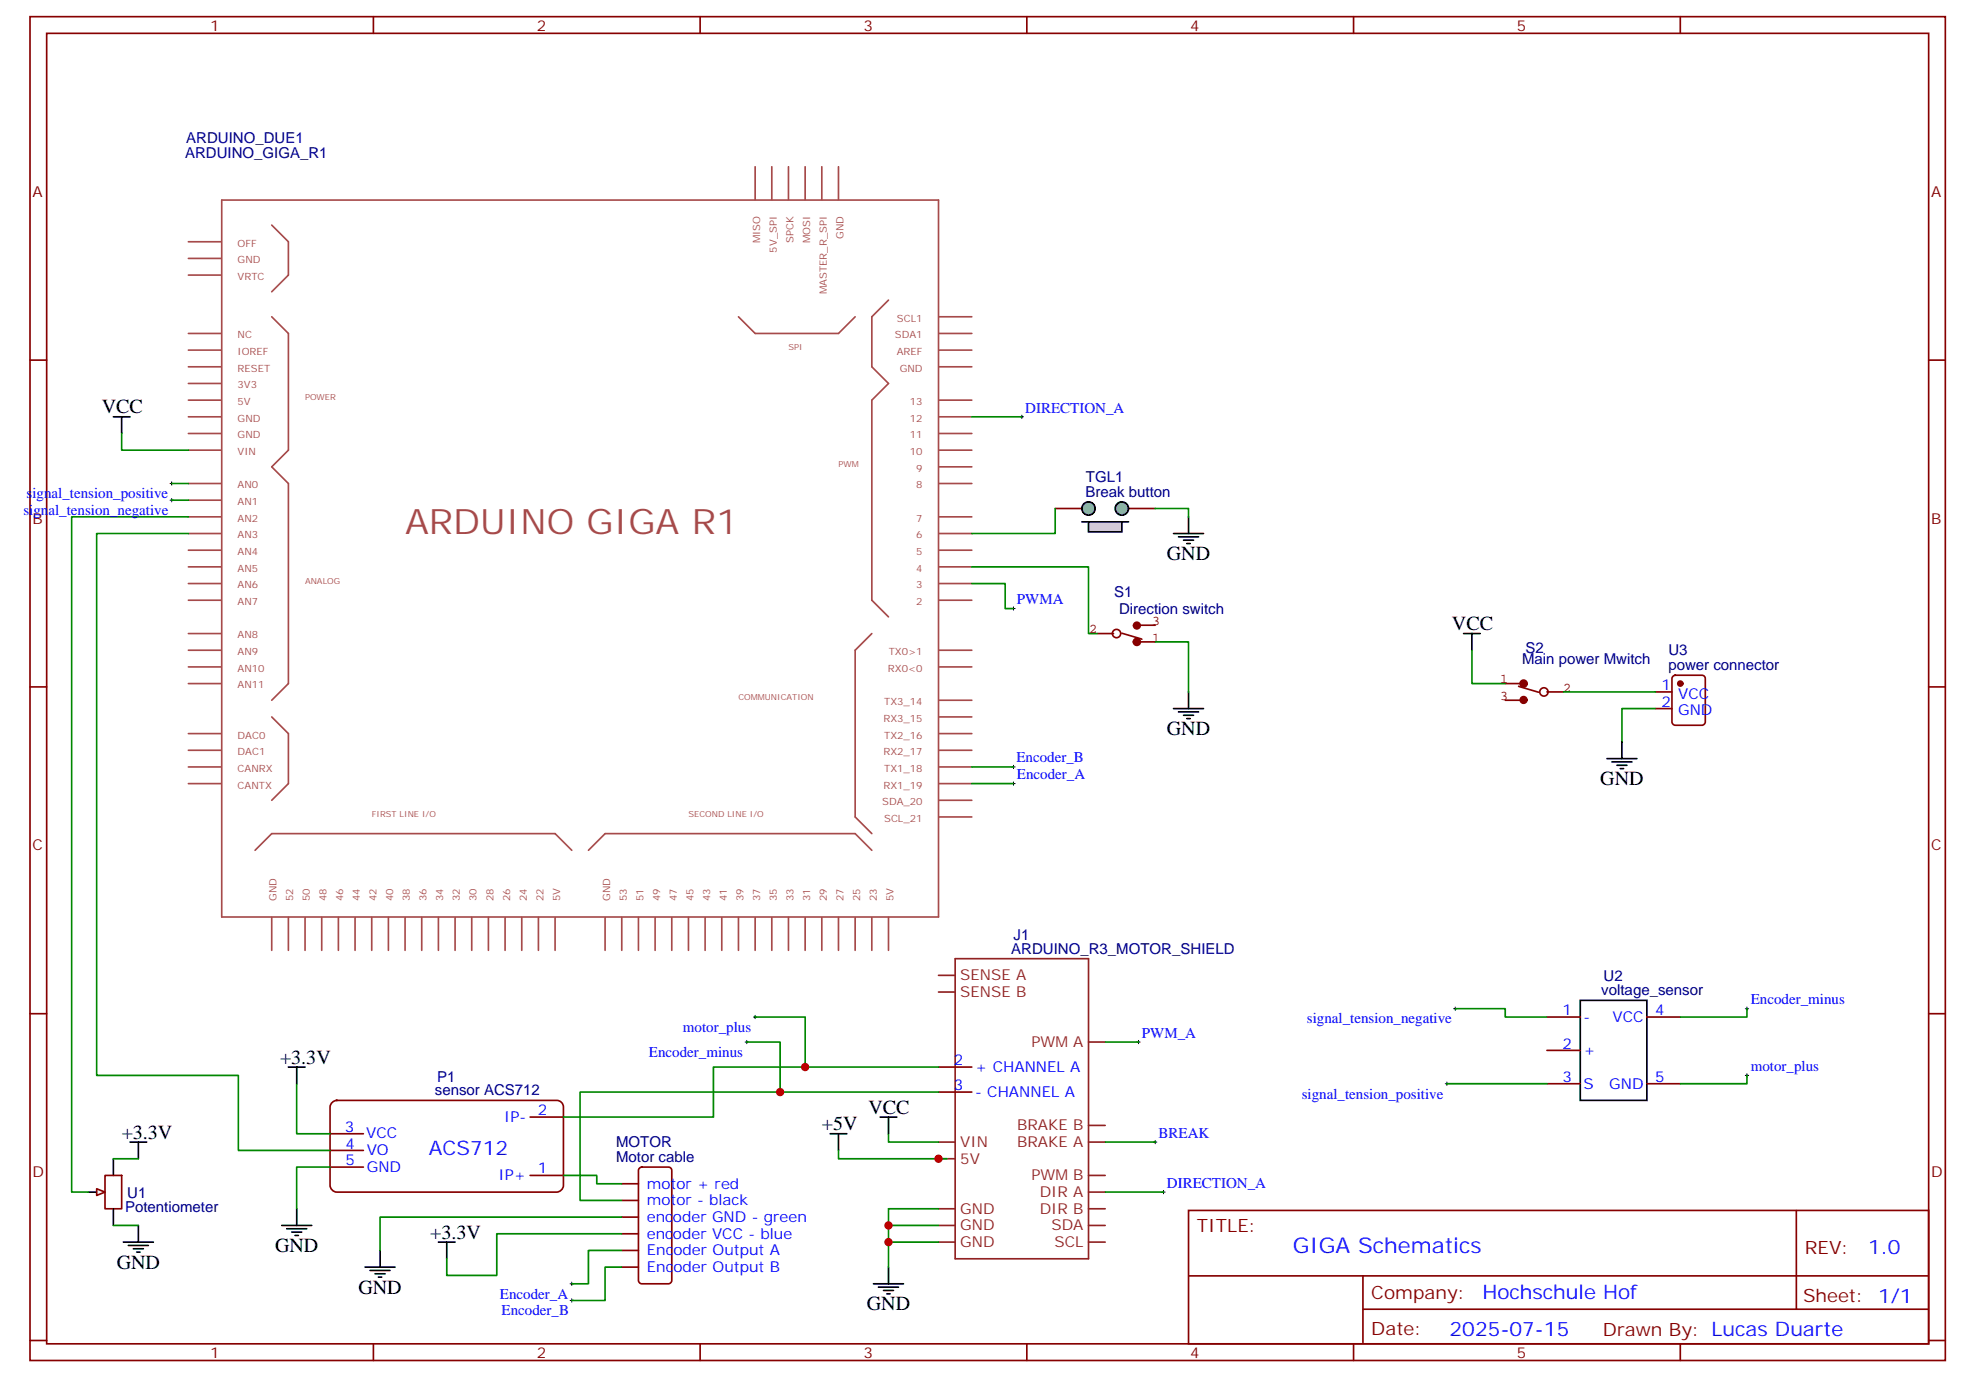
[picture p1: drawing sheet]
<svg xmlns="http://www.w3.org/2000/svg" width="415mm" height="292mm" viewBox="0 0 415 292" stroke-linecap="round" stroke-linejoin="round" font-family="sans-serif">
<g fill="none" stroke="#870000" stroke-width=".35">
<path d="M6.3 3.5h405.4v284.4h-405.4zM9.9 7.1h398.3v277.2h-398.3zM79 3.5v3.6M148.2 3.5v3.6M217.3 3.5v3.6M286.5 3.5v3.6M355.6 3.5v3.6M6.3 76.2h3.6M408.2 76.2h3.5M6.3 145.3h3.6M408.2 145.3h3.5M6.3 214.5h3.6"/>
<path d="M408.2 214.5h3.5M22.2 248.7h3.6v7.1h-3.6zM251.5 256.1h156.7v28.2h-156.7zM380.2 256.1v20.9M251.6 270h156.4M288.4 277h119.6M288.4 270v14.1M6.3 283.6h3.6M79 284.3v3.6M148.2 284.3v3.6M217.3 284.3v3.6M286.5 284.3v3.6"/>
<path d="M355.6 284.3v3.6M408.2 283.6h3.5"/>
</g>
<g fill="none" stroke="#a64a4a" stroke-width=".35">
<path d="M159.8 35.3v6.9M163.3 35.3v6.9M166.9 35.3v6.9M170.4 35.3v6.9M173.9 35.3v6.9M177.4 35.3v6.9M39.9 51.2h6.9M39.9 54.7h6.9M39.9 58.2h6.9M46.9 42.3h151.7v151.7h-151.7zM57.5 47.6l3.5 3.6v7l-3.5 3.5M39.9 70.6h6.9"/>
<path d="M39.9 74.1h6.9M39.9 77.6h6.9M57.5 67l3.5 3.6v24.6l-3.5 3.6 3.5 3.5v42.3l-3.5 3.6M156.3 67l3.5 3.6h17.7l3.5-3.6M188 63.5l-3.5 3.5v10.6l3.5 3.5-3.5 3.6v42.3l3.5 3.5M198.7 70.6h7M198.7 74.1h7M198.7 77.6h7M198.7 67h7M39.9 81.1h6.9M39.9 84.7h6.9M39.9 88.2h6.9"/>
<path d="M39.9 91.7h6.9M39.9 95.2h6.9M198.7 84.7h7M198.7 88.2h7M198.7 91.7h7M198.7 98.8h7M198.7 95.2h7M39.9 102.3h6.9M39.9 105.8h6.9M39.9 109.4h6.9M39.9 112.9h6.9M39.9 116.4h6.9"/>
<path d="M39.9 119.9h6.9M198.7 102.3h7M198.7 109.4h7M198.7 112.9h7M198.7 116.4h7M198.7 119.9h7M39.9 123.5h6.9M39.9 127h6.9M39.9 134.1h6.9M39.9 137.6h6.9M184.5 134.1l-3.5 3.5v35.3l3.5 3.5M198.7 123.5h7"/>
<path d="M198.7 127h7M198.7 137.6h7M39.9 141.1h6.9M39.9 144.6h6.9M39.9 155.2h6.9M39.9 158.8h6.9M57.5 151.7l3.5 3.5v10.6l-3.5 3.5M198.7 141.1h7M198.7 155.2h7M198.7 158.8h7M198.7 151.7h7M198.7 148.2h7"/>
<path d="M39.9 162.3h6.9M39.9 165.8h6.9M54 179.9l3.5-3.5h60l3.5 3.5M124.5 179.9l3.6-3.5h52.9l3.5 3.5M198.7 162.3h7M198.7 165.8h7M198.7 172.9h7M198.7 169.3h7M57.5 194.1v7M61 194.1v7M64.6 194.1v7M68.1 194.1v7"/>
<path d="M71.6 194.1v7M75.1 194.1v7M78.7 194.1v7M82.2 194.1v7M85.7 194.1v7M89.3 194.1v7M92.8 194.1v7M96.3 194.1v7M99.8 194.1v7M103.4 194.1v7M106.9 194.1v7M110.4 194.1v7"/>
<path d="M113.9 194.1v7M117.5 194.1v7M128.1 194.1v7M131.6 194.1v7M135.1 194.1v7M138.6 194.1v7M142.2 194.1v7M145.7 194.1v7M149.2 194.1v7M152.8 194.1v7M156.3 194.1v7M159.8 194.1v7"/>
<path d="M163.3 194.1v7M166.9 194.1v7M170.4 194.1v7M173.9 194.1v7M177.4 194.1v7M181 194.1v7M184.5 194.1v7M188 194.1v7"/>
</g>
<g fill="none" stroke="#8c2424" stroke-width=".35">
<path d="M198.6 206.4h3.5M198.6 209.9h3.5M202.1 202.8h28.3v63.5h-28.3zM230.4 220.5h3.5M230.4 238.1h3.5M198.6 241.7h3.5M198.6 255.8h3.5M198.6 245.2h3.5M198.6 259.3h3.5M230.4 241.7h3.5M230.4 248.7h3.5M230.4 252.2h3.5"/>
<path d="M230.4 255.8h3.5M230.4 259.3h3.5M198.6 262.8h3.5M230.4 262.8h3.5"/>
</g>
<path d="M18.7 252.2h1.8M24 245.2v3.5M24 255.8v3.5" fill="none" stroke="#000" stroke-width=".35"/>
<path d="M20.5 251.5l1.7 .7-1.7 .7z" fill="#f0f0f0" stroke="#870000" stroke-width=".35"/>
<g fill="#850000" stroke="#850000" stroke-width=".35">
<circle cx="240.6" cy="132.4" r=".71"/>
<circle cx="240.6" cy="135.8" r=".74"/>
<circle cx="322.4" cy="148.1" r=".71"/>
<circle cx="322.4" cy="144.6" r=".74"/>
</g>
<g fill="none" stroke="#850000" stroke-width=".35">
<path d="M232.1 134.1h3.6M237.4 134l4.3 1.3M240.8 135.8h3.7M240.9 132.3h3.6M318.6 144.6h3.6M318.6 148.2h3.6M321.4 145.2l4.2 1.3M327.4 146.4h3.5"/>
<circle cx="236.3" cy="134.1" r=".88"/>
<circle cx="326.7" cy="146.4" r=".88"/>
</g>
<path d="M223.3 107.6h7.1M237.4 107.6h7.1" fill="none" stroke="#870000" stroke-width=".35"/>
<g fill="#999" stroke="#000" stroke-width=".35">
<circle cx="237.4" cy="107.6" r="1.41"/>
<circle cx="230.4" cy="107.6" r="1.41"/>
</g>
<path d="M229 110.4h9.8" fill="none" stroke="#000" stroke-width=".35"/>
<path d="M230.4 110.4h7v2.1h-7z" fill="#ccc" stroke="#000" stroke-width=".35"/>
<path d="M334.4 211.7h14.1v21.1h-14.1z" fill="none" stroke="#000" stroke-width=".35"/>
<path d="M327.4 215.2h7M348.5 215.2h7.1M327.4 222.2h7M327.4 229.3h7M348.5 229.3h7.1" fill="none" stroke="#870000" stroke-width=".35"/>
<path d="M70.2 233.4l.3-.3 .8-.3h46.5a1.41 1.41 0 0 1 1.4 1.4v16.6a1.51 1.51 0 0 1-1.4 1.4h-46.5a1.51 1.51 0 0 1-1.5-1.4v-16.6z" fill="#fff" stroke="#800000" stroke-width=".35"/>
<g fill="none" stroke="#870000" stroke-width=".35">
<path d="M350.3 146.4h3.5M350.3 149.9h3.5M354.1 143.1l.4-.2h5.7a.71 .71 0 0 1 .7 .7v9.2a.76 .76 0 0 1-.7 .7h-5.7a.76 .76 0 0 1-.7-.7v-9.2zM69.8 239.9h7.1M112.2 236.4h7M198.6 225.8h7.1M198.6 231.1h7.1M69.8 243.4h7.1M69.8 246.9h7.1M112.2 248.7h7M131.6 250.5h3.5M131.6 254h3.5"/>
<path d="M131.6 257.5h3.5M135.3 247.2l.5-.3h5.7a.71 .71 0 0 1 .7 .8v23.2a.76 .76 0 0 1-.7 .7h-5.7a.76 .76 0 0 1-.7-.7v-23.2zM131.6 261.1h3.5M131.6 264.6h3.5M131.6 268.1h3.5"/>
</g>
<g fill="none" stroke="#008700" stroke-width=".35">
<path d="M25.8 91.7v3.5h14.1M205.7 88.2h10.6M36.3 102.3h3.6M36.3 105.8h3.6M39.9 109.4h-24.7v142.8h3.5M39.9 112.9h-19.4v114.6h29.9v15.9h19.4M205.7 119.9h24.7v14.2h1.7M223.3 107.6v5.3h-17.6M244.5 107.6h7v1.8M205.7 123.5h7v5.3h1.8M244.5 135.8h7v10.6M311.5 137.6v7h7.1"/>
<path d="M330.9 146.4h19.4M350.3 149.9h-7v7.1M205.7 162.3h8.8M205.7 165.8h8.8M159.8 215.2h10.6v10.6M308 213.4h10.6v1.8h8.8M369.7 213.4v1.8h-14.1M62.8 229.3v10.6h7M158 220.5h7.1v10.6M188 239.9v1.8h10.6M198.6 225.8h-47.6v10.6h-31.8M198.6 231.1h-75.8v22.9h8.8"/>
<path d="M233.9 220.5h7M306.2 229.3h21.2M369.7 227.5v1.8h-14.1M24 245.2h5.3M24 259.3h5.3M69.8 246.9h-7v8.9M119.2 248.7h7.1v1.8h5.3M131.6 257.5h-51.2v7.1M177.4 243.4v1.8h23M198.6 259.3h-10.6v3.5M198.6 255.8h-10.6v3.5M233.9 241.7h10.6"/>
<path d="M233.9 252.2h12.3M131.6 261.1h-26.5v8.8h-10.6v-3.6M131.6 264.6h-7.1v7h-3.5M131.6 268.1h-3.5v7.1h-7.1M198.6 262.8h-10.6v5.3"/>
</g>
<g fill="none" stroke="#000" stroke-width=".35">
<path d="M24 88.2h3.5M25.8 88.2v3.5M248.4 112.9h6.3M249.4 113.6h4.2M250.5 114.3h2.1M251.2 115h.7M251.5 109.4v3.5M309.7 134.1h3.6M311.5 134.1v3.5M248.4 149.9h6.3M249.4 150.6h4.2M250.5 151.3h2.1"/>
<path d="M251.2 152h.7M251.5 146.4v3.5M343.3 157v3.5M340.1 160.5h6.3M341.1 161.2h4.3M342.2 161.9h2.1M342.9 162.6h.7M61 225.8h3.6M62.8 225.8v3.5M175.7 239.9h3.5M177.4 239.9v3.5M186.3 236.4h3.5"/>
<path d="M188 236.4v3.5M27.5 241.7h3.5M29.3 241.7v3.5M29.3 259.3v3.5M59.6 259.3h6.4M60.7 260h4.2M62.8 255.8v3.5M26.1 262.8h6.4M27.2 263.5h4.2M28.2 264.2h2.1M28.9 264.9h.7M61.7 260.7h2.2"/>
<path d="M62.4 261.4h.7M77.3 268.1h6.3M78.3 268.8h4.2M79.4 269.5h2.1M80.1 270.2h.7M80.4 264.6v3.5M92.8 262.8h3.5M94.5 262.8v3.5M184.9 271.6h6.3M185.9 272.3h4.2M187 273.1h2.1M187.7 273.8h.7"/>
<path d="M188 268.1v3.5"/>
</g>
<circle cx="355.6" cy="144.6" r=".53" fill="#870000" stroke="#870000" stroke-width=".35"/>
<g fill="none" stroke="#000" stroke-width=".21">
<path d="M215.9 88.2h.7M216.3 87.8v.7M36 102.3h.7M36 105.8h.7M36.3 102v.7M36.3 105.5v.7M214.1 128.8h.7M214.5 128.4v.7M214.1 165.8h.7M214.1 162.3h.7M214.5 161.9v.7M214.5 165.5v.7"/>
<path d="M159.5 215.2h.7M159.8 214.8v.7M307.6 213.4h.7M308 213.1v.7M369.4 213.4h.7M369.7 213.1v.7M157.7 220.5h.7M158 220.1v.7M240.6 220.5h.7M240.9 220.1v.7M305.9 229.3h.7M306.2 229v.7"/>
<path d="M369.4 227.5h.7M369.7 227.2v.7M244.1 241.7h.7M244.5 241.3v.7M245.9 252.2h.7M246.2 251.9v.7M120.6 271.6h.8M120.6 275.2h.8M121 271.3v.7M121 274.8v.7"/>
</g>
<g fill="#c00">
<circle cx="188" cy="262.8" r=".88"/>
<circle cx="188" cy="259.3" r=".88"/>
<circle cx="198.6" cy="245.2" r=".88"/>
<circle cx="170.4" cy="225.8" r=".88"/>
<circle cx="165.1" cy="231.1" r=".88"/>
</g>
<text font-size="7.4" fill="#a54b4b" x="85.7" y="112.9">ARDUINO GIGA R1</text>
<text font-size="4.6" fill="#00f" x="273.6" y="265.1">GIGA Schematics</text>
<g font-size="4.2">
<text x="21.5" y="87.5">VCC</text>
<text x="246.9" y="118.5">GND</text>
<text x="307.3" y="133.3">VCC</text>
<text x="246.9" y="155.6">GND</text>
<text x="338.7" y="166.2">GND</text>
<text x="59.3" y="225.1">+3.3V</text>
<text x="173.9" y="239.2">+5V</text>
<text x="183.8" y="235.7">VCC</text>
<text x="25.8" y="240.9">+3.3V</text>
<text x="91" y="262.1">+3.3V</text>
<text x="24.7" y="268.5">GND</text>
<text x="58.2" y="264.9">GND</text>
<text x="75.8" y="273.8">GND</text>
<text x="183.4" y="277.3">GND</text>
</g>
<g font-size="4.2" fill="#00f">
<text x="90.8" y="244.5">ACS712</text>
<text x="395.3" y="265.4">1.0</text>
<text x="313.7" y="274.9">Hochschule Hof</text>
<text x="306.8" y="282.7">2025-07-15</text>
</g>
<g font-size="3.9" fill="#800">
<text x="253.3" y="260.7">TITLE:</text>
<text x="381.9" y="265.4">REV:</text>
<text x="290.2" y="274.9">Company:</text>
<text x="381.6" y="275.5">Sheet: 1/1</text>
<text x="290.2" y="282.6">Date:</text>
<text x="339.2" y="282.7">Drawn By: Lucas Duarte</text>
</g>
<g font-size="3.2" fill="#800">
<text x="44.4" y="6.5">1</text>
<text x="113.6" y="6.5">2</text>
<text x="182.7" y="6.5">3</text>
<text x="251.9" y="6.5">4</text>
<text x="321" y="6.5">5</text>
<text x="6.9" y="41.6">A</text>
<text x="408.7" y="41.6">A</text>
<text x="6.9" y="110.8">B</text>
<text x="408.7" y="110.8">B</text>
<text x="6.9" y="179.9">C</text>
<text x="408.7" y="179.9">C</text>
<text x="6.9" y="249.1">D</text>
<text x="408.7" y="249.1">D</text>
<text x="44.4" y="287.3">1</text>
<text x="113.6" y="287.3">2</text>
<text x="182.7" y="287.3">3</text>
<text x="251.9" y="287.3">4</text>
<text x="321" y="287.3">5</text>
</g>
<g font-size="3.2" fill="#000080">
<text x="39.2" y="33.5">ARDUINO_GIGA_R1</text>
<text x="39.4" y="30.3">ARDUINO_DUE1</text>
<text x="229.8" y="101.9">TGL1</text>
<text x="229.7" y="105.1">Break button</text>
<text x="235.8" y="126.4">S1</text>
<text x="236.8" y="129.9">Direction switch</text>
<text x="322.1" y="140.5">Main power Mwitch</text>
<text x="322.9" y="138.3">S2</text>
<text x="353.1" y="141.8">power connector</text>
<text x="353.1" y="138.6">U3</text>
<text x="214" y="201.8">ARDUINO_R3_MOTOR_SHIELD</text>
<text x="214.5" y="198.9">J1</text>
<text x="339.4" y="207.7">U2</text>
<text x="338.9" y="210.6">voltage_sensor</text>
<text x="92" y="231.8">sensor ACS712</text>
<text x="92.5" y="228.8">P1</text>
<text x="130.4" y="245.9">Motor cable</text>
<text x="130.4" y="242.7">MOTOR</text>
<text x="26.5" y="256.4">Potentiometer</text>
<text x="26.9" y="253.4">U1</text>
</g>
<g font-size="3.2" fill="#00f">
<text x="217" y="87.3">DIRECTION_A</text>
<text x="5.6" y="105.4">signal_tension_positive</text>
<text x="5" y="109">signal_tension_negative</text>
<text x="215.2" y="127.9">PWMA</text>
<text x="351.6" y="146.1">1</text>
<text x="351.6" y="149.6">2</text>
<text x="355.1" y="147.8">VCC</text>
<text x="355.1" y="151.3">GND</text>
<text x="215.1" y="161.3">Encoder_B</text>
<text x="215.2" y="164.8">Encoder_A</text>
<text x="330.7" y="214.8">1</text>
<text x="350.3" y="214.8">4</text>
<text x="370.5" y="212.5">Encoder_minus</text>
<text x="144.5" y="218.4">motor_plus</text>
<text x="241.7" y="219.6">PWM_A</text>
<text x="276.6" y="216.6">signal_tension_negative</text>
<text x="330.7" y="221.9">2</text>
<text x="335.1" y="216.3">-</text>
<text x="341.2" y="216.3">VCC</text>
<text x="137.3" y="223.7">Encoder_minus</text>
<text x="201.9" y="225.4">2</text>
<text x="206.4" y="226.8">+ CHANNEL A</text>
<text x="335.1" y="223.3">+</text>
<text x="370.5" y="226.6">motor_plus</text>
<text x="201.9" y="230.7">3</text>
<text x="206.4" y="232.1">- CHANNEL A</text>
<text x="275.5" y="232.4">signal_tension_positive</text>
<text x="330.7" y="229">3</text>
<text x="335.1" y="230.4">S</text>
<text x="340.6" y="230.4">GND</text>
<text x="350.3" y="229">5</text>
<text x="73" y="239.4">3</text>
<text x="106.7" y="237.3">IP-</text>
<text x="113.8" y="235.9">2</text>
<text x="73.1" y="243.1">4</text>
<text x="77.5" y="240.9">VCC</text>
<text x="77.6" y="244.5">VO</text>
<text x="245.2" y="240.8">BREAK</text>
<text x="73.1" y="246.6">5</text>
<text x="77.6" y="248">GND</text>
<text x="105.5" y="249.7">IP+</text>
<text x="113.8" y="248.3">1</text>
<text x="136.9" y="251.5">motor + red</text>
<text x="246.9" y="251.4">DIRECTION_A</text>
<text x="136.9" y="255.1">motor - black</text>
<text x="136.9" y="258.6">encoder GND - green</text>
<text x="136.9" y="262.1">encoder VCC - blue</text>
<text x="136.9" y="265.6">Encoder Output A</text>
<text x="136.9" y="269.2">Encoder Output B</text>
<text x="105.8" y="274.8">Encoder_A</text>
<text x="106.2" y="278.3">Encoder_B</text>
</g>
<g font-size="3.2" fill="#8d2323">
<text x="203.2" y="207.4">SENSE A</text>
<text x="203.2" y="211">SENSE B</text>
<text x="218.3" y="221.5">PWM A</text>
<text x="215.3" y="239.2">BRAKE B</text>
<text x="203.2" y="242.7">VIN</text>
<text x="215.3" y="242.7">BRAKE A</text>
<text x="203.2" y="246.2">5V</text>
<text x="218.3" y="249.8">PWM B</text>
<text x="203.2" y="256.8">GND</text>
<text x="220" y="256.8">DIR B</text>
<text x="220" y="253.3">DIR A</text>
<text x="203.2" y="260.4">GND</text>
<text x="203.2" y="263.9">GND</text>
<text x="222.5" y="260.4">SDA</text>
<text x="223.2" y="263.9">SCL</text>
</g>
<g font-size="2.8" fill="#840000">
<text x="230.5" y="134">2</text>
<text x="243.8" y="135.8">1</text>
<text x="243.8" y="132.3">3</text>
<text x="317.5" y="148.1">3</text>
<text x="317.5" y="144.6">1</text>
<text x="330.8" y="146.4">2</text>
</g>
<g font-size="2.1" fill="#a54b4b">
<text x="50.3" y="52.2">OFF</text>
<text x="160.8" y="51.5" transform="rotate(-90 160.8 51.5)">MISO</text>
<text x="164.4" y="53.4" transform="rotate(-90 164.4 53.4)">5V_SPI</text>
<text x="167.9" y="51.4" transform="rotate(-90 167.9 51.4)">SPCK</text>
<text x="171.4" y="51.5" transform="rotate(-90 171.4 51.5)">MOSI</text>
<text x="178.5" y="50.5" transform="rotate(-90 178.5 50.5)">GND</text>
<text x="50.3" y="55.7">GND</text>
<text x="50.3" y="59.2">VRTC</text>
<text x="175" y="62.3" transform="rotate(-90 175 62.3)">MASTER_R_SPI</text>
<text x="50.3" y="71.6">NC</text>
<text x="189.4" y="71.6">SDA1</text>
<text x="189.8" y="68.1">SCL1</text>
<text x="50.3" y="75.1">IOREF</text>
<text x="189.8" y="75.1">AREF</text>
<text x="50.3" y="78.7">RESET</text>
<text x="50.3" y="82.2">3V3</text>
<text x="190.4" y="78.7">GND</text>
<text x="50.3" y="85.7">5V</text>
<text x="50.3" y="89.2">GND</text>
<text x="192.6" y="89.2">12</text>
<text x="192.6" y="85.7">13</text>
<text x="50.3" y="92.8">GND</text>
<text x="192.6" y="92.8">11</text>
<text x="50.3" y="96.3">VIN</text>
<text x="192.6" y="96.3">10</text>
<text x="193.9" y="99.8">9</text>
<text x="50.3" y="103.3">AN0</text>
<text x="50.3" y="106.9">AN1</text>
<text x="193.9" y="103.3">8</text>
<text x="50.3" y="110.4">AN2</text>
<text x="50.3" y="113.9">AN3</text>
<text x="193.9" y="113.9">6</text>
<text x="193.9" y="110.4">7</text>
<text x="50.3" y="117.5">AN4</text>
<text x="193.9" y="117.5">5</text>
<text x="50.3" y="121">AN5</text>
<text x="50.3" y="124.5">AN6</text>
<text x="193.9" y="124.5">3</text>
<text x="193.9" y="121">4</text>
<text x="50.3" y="128">AN7</text>
<text x="193.9" y="128">2</text>
<text x="50.3" y="135.1">AN8</text>
<text x="50.3" y="138.6">AN9</text>
<text x="50.3" y="142.2">AN10</text>
<text x="187.9" y="142.2">RX0&lt;0</text>
<text x="188.1" y="138.6">TX0&gt;1</text>
<text x="50.3" y="145.7">AN11</text>
<text x="187.1" y="149.2">TX3_14</text>
<text x="187" y="152.7">RX3_15</text>
<text x="50.3" y="156.3">DAC0</text>
<text x="50.3" y="159.8">DAC1</text>
<text x="187" y="159.8">RX2_17</text>
<text x="187.1" y="156.3">TX2_16</text>
<text x="50.3" y="163.3">CANRX</text>
<text x="50.3" y="166.8">CANTX</text>
<text x="187" y="166.8">RX1_19</text>
<text x="187.1" y="163.3">TX1_18</text>
<text x="186.7" y="170.4">SDA_20</text>
<text x="187.1" y="173.9">SCL_21</text>
<text x="58.5" y="190.7" transform="rotate(-90 58.5 190.7)">GND</text>
<text x="62.1" y="190.7" transform="rotate(-90 62.1 190.7)">52</text>
<text x="65.6" y="190.7" transform="rotate(-90 65.6 190.7)">50</text>
<text x="69.1" y="190.7" transform="rotate(-90 69.1 190.7)">48</text>
<text x="72.7" y="190.7" transform="rotate(-90 72.7 190.7)">46</text>
<text x="76.2" y="190.7" transform="rotate(-90 76.2 190.7)">44</text>
<text x="79.7" y="190.7" transform="rotate(-90 79.7 190.7)">42</text>
<text x="83.2" y="190.7" transform="rotate(-90 83.2 190.7)">40</text>
<text x="86.8" y="190.7" transform="rotate(-90 86.8 190.7)">38</text>
<text x="90.3" y="190.7" transform="rotate(-90 90.3 190.7)">36</text>
<text x="93.8" y="190.7" transform="rotate(-90 93.8 190.7)">34</text>
<text x="97.3" y="190.7" transform="rotate(-90 97.3 190.7)">32</text>
<text x="100.9" y="190.7" transform="rotate(-90 100.9 190.7)">30</text>
<text x="104.4" y="190.7" transform="rotate(-90 104.4 190.7)">28</text>
<text x="107.9" y="190.7" transform="rotate(-90 107.9 190.7)">26</text>
<text x="111.5" y="190.7" transform="rotate(-90 111.5 190.7)">24</text>
<text x="115" y="190.7" transform="rotate(-90 115 190.7)">22</text>
<text x="118.5" y="190.7" transform="rotate(-90 118.5 190.7)">5V</text>
<text x="129.1" y="190.7" transform="rotate(-90 129.1 190.7)">GND</text>
<text x="132.6" y="190.7" transform="rotate(-90 132.6 190.7)">53</text>
<text x="136.2" y="190.7" transform="rotate(-90 136.2 190.7)">51</text>
<text x="139.7" y="190.7" transform="rotate(-90 139.7 190.7)">49</text>
<text x="143.2" y="190.7" transform="rotate(-90 143.2 190.7)">47</text>
<text x="146.7" y="190.7" transform="rotate(-90 146.7 190.7)">45</text>
<text x="150.3" y="190.7" transform="rotate(-90 150.3 190.7)">43</text>
<text x="153.8" y="190.7" transform="rotate(-90 153.8 190.7)">41</text>
<text x="157.3" y="190.7" transform="rotate(-90 157.3 190.7)">39</text>
<text x="160.8" y="190.7" transform="rotate(-90 160.8 190.7)">37</text>
<text x="164.4" y="190.7" transform="rotate(-90 164.4 190.7)">35</text>
<text x="167.9" y="190.7" transform="rotate(-90 167.9 190.7)">33</text>
<text x="171.4" y="190.7" transform="rotate(-90 171.4 190.7)">31</text>
<text x="175" y="190.7" transform="rotate(-90 175 190.7)">29</text>
<text x="178.5" y="190.7" transform="rotate(-90 178.5 190.7)">27</text>
<text x="182" y="190.7" transform="rotate(-90 182 190.7)">25</text>
<text x="185.5" y="190.7" transform="rotate(-90 185.5 190.7)">23</text>
<text x="189.1" y="190.7" transform="rotate(-90 189.1 190.7)">5V</text>
</g>
<g font-size="1.8" fill="#a54b4b">
<text x="166.9" y="74.1">SPI</text>
<text x="64.6" y="84.7">POWER</text>
<text x="177.4" y="98.8">PWM</text>
<text x="64.6" y="123.5">ANALOG</text>
<text x="156.3" y="148.2">COMMUNICATION</text>
<text x="78.7" y="172.9">FIRST LINE I/O</text>
<text x="145.7" y="172.9">SECOND LINE I/O</text>
</g>
</svg>
